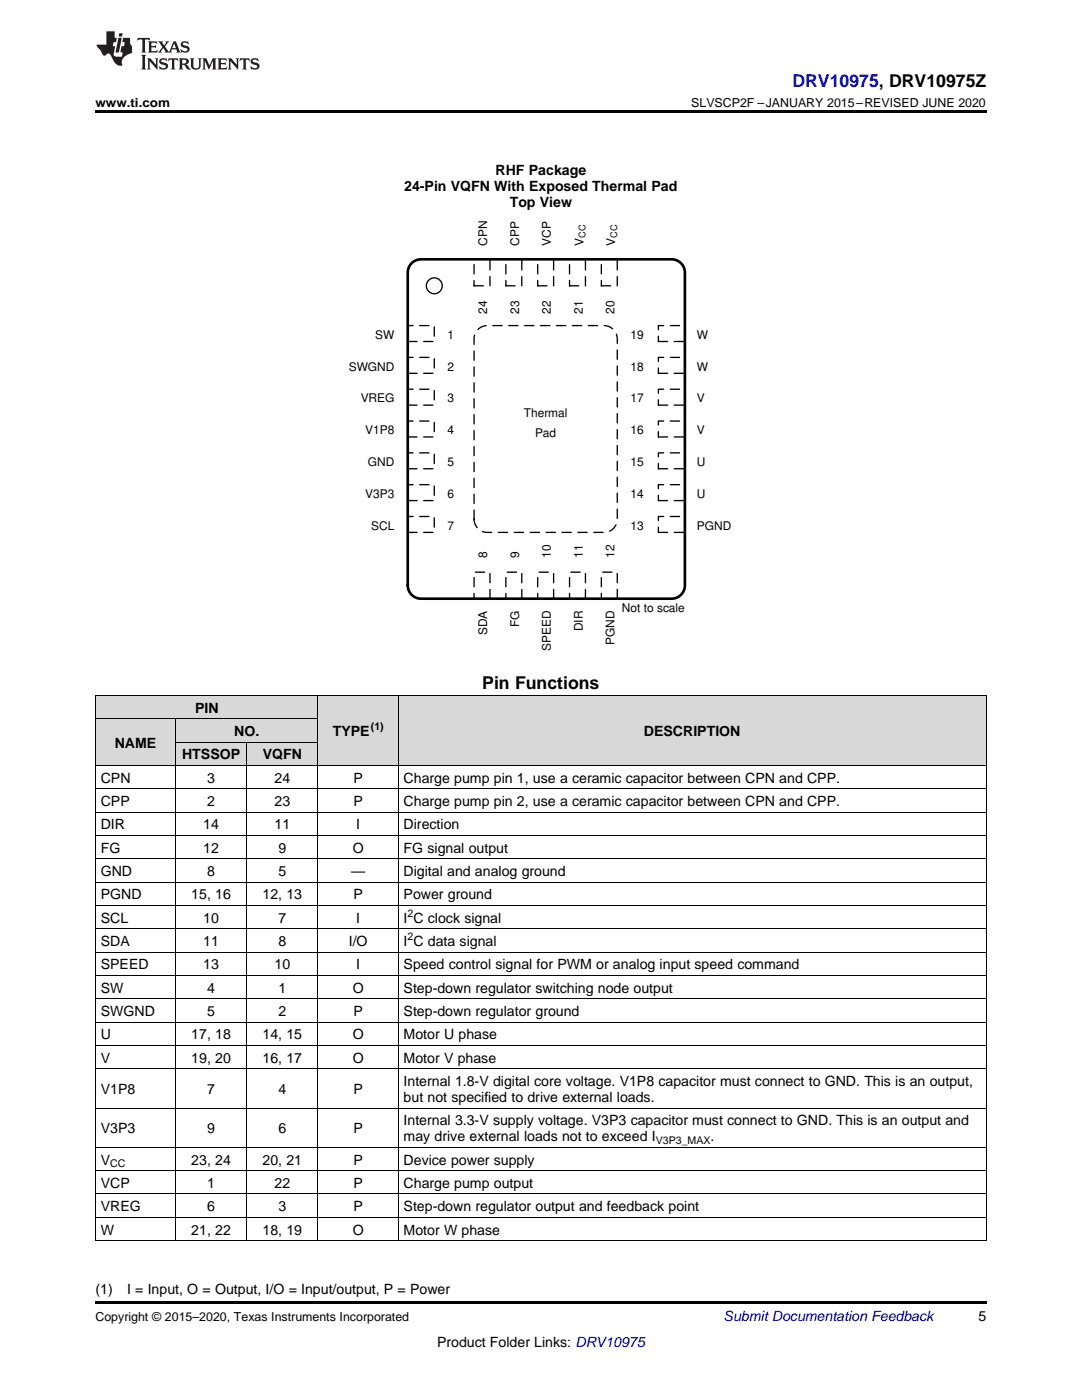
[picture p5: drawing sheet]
<svg xmlns="http://www.w3.org/2000/svg" width="216mm" height="279mm" viewBox="0 0 216 279" stroke-linecap="round" stroke-linejoin="round" font-family="sans-serif">
<g fill="#d8d8d8">
<path d="M63.5 138.9h16v13.9h-16z"/>
<path d="M79.5 138.9h117.3v13.9h-117.3z"/>
<path d="M19 143.5h16v9.3h-16z"/>
<path d="M35 148.2h14.2v4.6h-14.2z"/>
<path d="M49.2 148.2h14.3v4.6h-14.3z"/>
<path d="M35 143.5h14.2v4.7h-14.2z"/>
<path d="M49.2 143.5h14.3v4.7h-14.3z"/>
<path d="M19 138.9h16v4.6h-16z"/>
<path d="M35 138.9h14.2v4.6h-14.2z"/>
<path d="M49.2 138.9h14.3v4.6h-14.3z"/>
</g>
<path d="M19 259.7h177.8v.5h-177.8z" fill="#000"/>
<g fill="none" stroke="#000" stroke-width=".2">
<path d="M19 138.8h177.8M19.1 138.9v108.7M63.4 138.9v108.7M79.4 138.9v108.7M196.8 138.9v108.7M19 157.4h177.8M19 152.8h177.8M19 143.5h44.5M35 143.5v104.1M35 148.1h28.5M49.2 148.2v99.4M19 176.1h177.8"/>
<path d="M19 171.4h177.8M19 166.7h177.8M19 162.1h177.8M19 199.3h177.8M19 194.7h177.8M19 190h177.8M19 185.4h177.8M19 180.7h177.8M19 213.3h177.8M19 208.7h177.8M19 204h177.8M19 238.3h177.8"/>
<path d="M19 233.6h177.8M19 229h177.8M19 221.1h177.8M19 247.6h177.8M19 242.9h177.8"/>
</g>
<path d="M94.6 103.6a2.65 2.65 0 0 0 2.6 2.7h23.3a2.65 2.65 0 0 0 2.7-2.7v-36a2.65 2.65 0 0 0-2.7-2.6h-23.3a2.65 2.65 0 0 0-2.6 2.6v36" fill="none" stroke="#000" stroke-width=".26" stroke-dasharray="1.9 1.3"/>
<path d="M81.4 65h5.3v3.2h-5.3z" fill-rule="evenodd" fill="#fff"/>
<path d="M81.4 65h5.3v3.2h-5.3z" fill="none" stroke="#000" stroke-width=".26" stroke-dasharray="1.9 1.3"/>
<path d="M81.4 71.3h5.3v3.2h-5.3z" fill-rule="evenodd" fill="#fff"/>
<path d="M81.4 71.3h5.3v3.2h-5.3z" fill="none" stroke="#000" stroke-width=".26" stroke-dasharray="1.9 1.3"/>
<path d="M81.4 77.7h5.3v3.2h-5.3z" fill-rule="evenodd" fill="#fff"/>
<path d="M81.4 77.7h5.3v3.2h-5.3z" fill="none" stroke="#000" stroke-width=".26" stroke-dasharray="1.9 1.3"/>
<path d="M81.4 84h5.3v3.2h-5.3z" fill-rule="evenodd" fill="#fff"/>
<path d="M81.4 84h5.3v3.2h-5.3z" fill="none" stroke="#000" stroke-width=".26" stroke-dasharray="1.9 1.3"/>
<path d="M81.4 90.4h5.3v3.2h-5.3z" fill-rule="evenodd" fill="#fff"/>
<path d="M81.4 90.4h5.3v3.2h-5.3z" fill="none" stroke="#000" stroke-width=".26" stroke-dasharray="1.9 1.3"/>
<path d="M81.4 96.7h5.3v3.2h-5.3z" fill-rule="evenodd" fill="#fff"/>
<path d="M81.4 96.7h5.3v3.2h-5.3z" fill="none" stroke="#000" stroke-width=".26" stroke-dasharray="1.9 1.3"/>
<path d="M81.4 103.1h5.3v3.2h-5.3z" fill-rule="evenodd" fill="#fff"/>
<path d="M81.4 103.1h5.3v3.2h-5.3z" fill="none" stroke="#000" stroke-width=".26" stroke-dasharray="1.9 1.3"/>
<path d="M94.6 114.2h3.2v5.3h-3.2z" fill-rule="evenodd" fill="#fff"/>
<path d="M94.6 114.2h3.2v5.3h-3.2z" fill="none" stroke="#000" stroke-width=".26" stroke-dasharray="1.9 1.3"/>
<path d="M100.9 114.2h3.2v5.3h-3.2z" fill-rule="evenodd" fill="#fff"/>
<path d="M100.9 114.2h3.2v5.3h-3.2z" fill="none" stroke="#000" stroke-width=".26" stroke-dasharray="1.9 1.3"/>
<path d="M107.3 114.2h3.2v5.3h-3.2z" fill-rule="evenodd" fill="#fff"/>
<path d="M107.3 114.2h3.2v5.3h-3.2z" fill="none" stroke="#000" stroke-width=".26" stroke-dasharray="1.9 1.3"/>
<path d="M113.6 114.2h3.2v5.3h-3.2z" fill-rule="evenodd" fill="#fff"/>
<path d="M113.6 114.2h3.2v5.3h-3.2z" fill="none" stroke="#000" stroke-width=".26" stroke-dasharray="1.9 1.3"/>
<path d="M120 114.2h3.2v5.3h-3.2z" fill-rule="evenodd" fill="#fff"/>
<path d="M120 114.2h3.2v5.3h-3.2z" fill="none" stroke="#000" stroke-width=".26" stroke-dasharray="1.9 1.3"/>
<path d="M131.4 103.1h5.3v3.2h-5.3z" fill-rule="evenodd" fill="#fff"/>
<path d="M131.4 103.1h5.3v3.2h-5.3z" fill="none" stroke="#000" stroke-width=".26" stroke-dasharray="1.9 1.3"/>
<path d="M131.4 96.7h5.3v3.2h-5.3z" fill-rule="evenodd" fill="#fff"/>
<path d="M131.4 96.7h5.3v3.2h-5.3z" fill="none" stroke="#000" stroke-width=".26" stroke-dasharray="1.9 1.3"/>
<path d="M131.4 90.4h5.3v3.2h-5.3z" fill-rule="evenodd" fill="#fff"/>
<path d="M131.4 90.4h5.3v3.2h-5.3z" fill="none" stroke="#000" stroke-width=".26" stroke-dasharray="1.9 1.3"/>
<path d="M131.4 84h5.3v3.2h-5.3z" fill-rule="evenodd" fill="#fff"/>
<path d="M131.4 84h5.3v3.2h-5.3z" fill="none" stroke="#000" stroke-width=".26" stroke-dasharray="1.9 1.3"/>
<path d="M131.4 77.7h5.3v3.2h-5.3z" fill-rule="evenodd" fill="#fff"/>
<path d="M131.4 77.7h5.3v3.2h-5.3z" fill="none" stroke="#000" stroke-width=".26" stroke-dasharray="1.9 1.3"/>
<path d="M131.4 71.3h5.3v3.2h-5.3z" fill-rule="evenodd" fill="#fff"/>
<path d="M131.4 71.3h5.3v3.2h-5.3z" fill="none" stroke="#000" stroke-width=".26" stroke-dasharray="1.9 1.3"/>
<path d="M131.4 65h5.3v3.2h-5.3z" fill-rule="evenodd" fill="#fff"/>
<path d="M131.4 65h5.3v3.2h-5.3z" fill="none" stroke="#000" stroke-width=".26" stroke-dasharray="1.9 1.3"/>
<path d="M120 51.7h3.2v5.3h-3.2z" fill-rule="evenodd" fill="#fff"/>
<path d="M120 51.7h3.2v5.3h-3.2z" fill="none" stroke="#000" stroke-width=".26" stroke-dasharray="1.9 1.3"/>
<path d="M113.6 51.7h3.2v5.3h-3.2z" fill-rule="evenodd" fill="#fff"/>
<path d="M113.6 51.7h3.2v5.3h-3.2z" fill="none" stroke="#000" stroke-width=".26" stroke-dasharray="1.9 1.3"/>
<path d="M107.3 51.7h3.2v5.3h-3.2z" fill-rule="evenodd" fill="#fff"/>
<path d="M107.3 51.7h3.2v5.3h-3.2z" fill="none" stroke="#000" stroke-width=".26" stroke-dasharray="1.9 1.3"/>
<path d="M100.9 51.7h3.2v5.3h-3.2z" fill-rule="evenodd" fill="#fff"/>
<path d="M100.9 51.7h3.2v5.3h-3.2z" fill="none" stroke="#000" stroke-width=".26" stroke-dasharray="1.9 1.3"/>
<path d="M94.6 51.7h3.2v5.3h-3.2z" fill-rule="evenodd" fill="#fff"/>
<path d="M94.6 51.7h3.2v5.3h-3.2z" fill="none" stroke="#000" stroke-width=".26" stroke-dasharray="1.9 1.3"/>
<circle cx="86.7" cy="57" r="1.59" fill="none" stroke="#000" stroke-width=".26"/>
<path d="M81.9 52.7a2.64 2.64 0 0 1 2.1-1h50a2.65 2.65 0 0 1 2.7 2.7v62.4a2.65 2.65 0 0 1-2.7 2.7h-50a2.65 2.65 0 0 1-2.6-2.7v-62.4v-.6z" fill="none" stroke="#000" stroke-width=".53"/>
<path d="M19 22h177.8v.5h-177.8z" fill="#000"/>
<g fill="#231f20">
<path d="M27.5 7.6l-.1 .5 .4-.2h.6v.1v2.1l-.2 .4h1l-.3-.4v-2.1l.1-.1h.5l.5 .2-.2-.5zM29.5 8.3l.2 .3v1.5l-.2 .4h1.8l.2-.6a1.04 1.04 0 0 1-1.3 .2v-.7h.6l.3 .2v-.6l-.3 .2h-.6v-.6l.8-.1 .4 .3-.2-.5zM31.5 8.3l.9 1.1-.9 1.1h.8l-.2-.2 .5-.7 .4 .7-.2 .2h1.5l-.1-.2 .1-.4h.9l.1 .4-.2 .2h1l-.3-.3-.7-1.9h-.5l-.9 2-.8-1 .9-1h-.8l.1 .3-.3 .5-.4-.6 .2-.2zM34.7 8.6l.4 1h-.7zM36.3 8.4a.63 .63 0 0 0-.2 .7 .63 .63 0 0 0 .6 .4l.6 .2 .1 .2a.75 .75 0 0 1-.7 .4 .75 .75 0 0 1-.6-.5l.1 .7 .1-.1a1.11 1.11 0 0 0 1.5-.6 1.13 1.13 0 0 0-1.2-.8l-.1-.4a1.04 1.04 0 0 1 1.2 .2l-.2-.5-.1 .1-.5-.2zM28.2 10.9l.2 .4v2.2l-.2 .4h1l-.3-.4v-2.2l.3-.4zM29.3 11.6l.3 .4v1.5l-.3 .4h.8l-.2-.4v-1.3l1.5 1.7v-1.9l.2-.4h-.7l.2 .4v.9l-1.1-1.3zM32 11.8a.62 .62 0 0 0-.2 .7 .62 .62 0 0 0 .6 .4l.6 .1 .1 .3a.76 .76 0 0 1-.7 .3 .76 .76 0 0 1-.6-.4l.1 .7 .1-.1a1.11 1.11 0 0 0 1.5-.6 1.13 1.13 0 0 0-1.2-.8l-.1-.4a1.04 1.04 0 0 1 1.2 .2l-.2-.6-.1 .1-.5-.1zM33.7 11.6l-.2 .6a.61 .61 0 0 1 .8-.3v1.6l-.2 .4h.9l-.2-.4v-1.6a.63 .63 0 0 1 .8 .3l-.2-.6zM35.6 11.6l.3 .4v1.5l-.3 .4h1l-.2-.2v-.8l.5 .2a.76 .76 0 0 0 1.2 .7l-1-1a.58 .58 0 0 0 .6-.5 .58 .58 0 0 0-.5-.6zM36.4 11.9h.1a.45 .45 0 0 1 .5 .1 .45 .45 0 0 1 .1 .5l-.7 .2zM37.9 11.6l.2 .2a2.17 2.17 0 0 0 .3 1.9 .99 .99 0 0 0 1.6-.6v-1.1l.2-.4h-.7l.2 .2a1.92 1.92 0 0 1-.2 1.8 .6 .6 0 0 1-.9-.5v-1.1l.2-.4zM40.4 11.6l.2 .4v1.5l-.2 .4h.7l-.2-.4v-1.4l.8 1.8 .8-1.8v1.4l-.2 .4h.9l-.2-.4v-1.5l.2-.4h-.8l-.6 1.5-.6-1.5zM43.4 11.6l.2 .4v1.5l-.2 .4h1.8l.2-.6a1.04 1.04 0 0 1-1.3 .1v-.6h.5l.4 .2v-.6l-.4 .2h-.5v-.7h.8l.3 .3-.1-.6zM45.5 11.6l.2 .4v1.5l-.2 .4h.7l-.2-.4v-1.3l1.5 1.7v-1.9l.2-.4h-.7l.2 .4v.9l-1.1-1.3zM47.9 11.6l-.1 .6a.61 .61 0 0 1 .8-.3v1.6l-.3 .4h1l-.3-.4 .1-1.6a.63 .63 0 0 1 .7 .3l-.1-.6zM50.2 11.8a.62 .62 0 0 0-.2 .7 .62 .62 0 0 0 .6 .4l.6 .1 .2 .3a.76 .76 0 0 1-.8 .3 .76 .76 0 0 1-.6-.4l.1 .7 .2-.1a1.11 1.11 0 0 0 1.5-.6 1.13 1.13 0 0 0-1.3-.8l-.1-.4a1.04 1.04 0 0 1 1.2 .2l-.1-.6-.2 .1-.5-.1z"/>
<path d="M21.2 6.3v2.6h-1.9l.1 .4 .7 .9a.91 .91 0 0 0 1 .8 .56 .56 0 0 1 .5-.3 .56 .56 0 0 1 .5 .3l.4 .8a1.53 1.53 0 0 0 1.9 1.2 1.54 1.54 0 0 1 1-2.1l.9-.3v-1.4a1.52 1.52 0 0 1-.3-1.6h-1.4l-.2 .8h.5l-.2 .8h-.4l-.2 1v.2l.4 .1-.2 .8a1.93 1.93 0 0 1-1.6-.3l.3-1.8h-.5l.2-.8h.4l.2-.8h-.4v-1.3zM23.6 7.6l-.6 2.9h.7l.6-2.9zM23.8 6.6l-.1 .7h.6l.2-.7z"/>
</g>
<text font-size="3.5" fill="#00f" x="158.1" y="17.3">DRV10975, DRV10975Z</text>
<text font-size="3.5" x="96.2" y="137.6">Pin Functions</text>
<g font-size="2.8">
<text x="98.9" y="34.9">RHF Package</text>
<text x="80.6" y="38.1">24-Pin VQFN With Exposed Thermal Pad</text>
<text x="101.7" y="41.3">Top View</text>
<text x="38.9" y="142.2">PIN</text>
<text x="22.9" y="149.2">NAME</text>
<text x="46.7" y="146.9">NO.</text>
<text x="66.4" y="146.9">TYPE</text>
<text x="128.5" y="146.9">DESCRIPTION</text>
<text x="36.3" y="151.6">HTSSOP</text>
<text x="52.4" y="151.6">VQFN</text>
<text x="20.1" y="156.2">CPN</text>
<text x="20.1" y="160.9">CPP</text>
<text x="41.3" y="156.2">3</text>
<text x="41.3" y="160.9">2</text>
<text x="54.8" y="156.2">24</text>
<text x="54.8" y="160.9">23</text>
<text x="70.6" y="156.2">P</text>
<text x="70.6" y="160.9">P</text>
<text x="80.5" y="156.2">Charge pump pin 1, use a ceramic capacitor between CPN and CPP.</text>
<text x="80.5" y="160.9">Charge pump pin 2, use a ceramic capacitor between CPN and CPP.</text>
<text x="20.1" y="165.5">DIR</text>
<text x="40.6" y="165.5">14</text>
<text x="54.8" y="165.5">11</text>
<text x="71.1" y="165.5">I</text>
<text x="80.5" y="165.5">Direction</text>
<text x="20.1" y="170.2">FG</text>
<text x="40.6" y="170.2">12</text>
<text x="55.6" y="170.2">9</text>
<text x="70.4" y="170.2">O</text>
<text x="80.5" y="170.2">FG signal output</text>
<text x="20.1" y="174.8">GND</text>
<text x="20.1" y="179.5">PGND</text>
<text x="38.2" y="179.5">15, 16</text>
<text x="41.3" y="174.8">8</text>
<text x="52.4" y="179.5">12, 13</text>
<text x="55.6" y="174.8">5</text>
<text x="70.1" y="174.8">—</text>
<text x="70.6" y="179.5">P</text>
<text x="80.5" y="174.8">Digital and analog ground</text>
<text x="80.5" y="179.5">Power ground</text>
<text x="20.1" y="184.1">SCL</text>
<text x="40.6" y="184.1">10</text>
<text x="55.6" y="184.1">7</text>
<text x="71.1" y="184.1">I</text>
<text x="80.5" y="184.1">I C clock signal</text>
<text x="20.1" y="188.8">SDA</text>
<text x="40.6" y="188.8">11</text>
<text x="55.6" y="188.8">8</text>
<text x="69.6" y="188.8">I/O</text>
<text x="80.5" y="188.8">I C data signal</text>
<text x="20.1" y="193.5">SPEED</text>
<text x="40.6" y="193.5">13</text>
<text x="54.8" y="193.5">10</text>
<text x="71.1" y="193.5">I</text>
<text x="80.5" y="193.5">Speed control signal for PWM or analog input speed command</text>
<text x="20.1" y="198.1">SW</text>
<text x="20.1" y="202.8">SWGND</text>
<text x="41.3" y="198.1">4</text>
<text x="41.3" y="202.8">5</text>
<text x="55.6" y="198.1">1</text>
<text x="55.6" y="202.8">2</text>
<text x="70.4" y="198.1">O</text>
<text x="70.6" y="202.8">P</text>
<text x="80.5" y="198.1">Step-down regulator switching node output</text>
<text x="80.5" y="202.8">Step-down regulator ground</text>
<text x="20.1" y="207.4">U</text>
<text x="38.2" y="207.4">17, 18</text>
<text x="52.4" y="207.4">14, 15</text>
<text x="70.4" y="207.4">O</text>
<text x="80.5" y="207.4">Motor U phase</text>
<text x="20.1" y="212.1">V</text>
<text x="38.2" y="212.1">19, 20</text>
<text x="52.4" y="212.1">16, 17</text>
<text x="70.4" y="212.1">O</text>
<text x="80.5" y="212.1">Motor V phase</text>
<text x="20.1" y="218.3">V1P8</text>
<text x="41.3" y="218.3">7</text>
<text x="55.6" y="218.3">4</text>
<text x="70.6" y="218.3">P</text>
<text x="80.5" y="216.7">Internal 1.8-V digital core voltage. V1P8 capacitor must connect to GND. This is an output,</text>
<text x="80.5" y="219.9">but not specified to drive external loads.</text>
<text x="20.1" y="226.2">V3P3</text>
<text x="41.3" y="226.2">9</text>
<text x="55.6" y="226.2">6</text>
<text x="70.6" y="226.2">P</text>
<text x="80.5" y="224.6">Internal 3.3-V supply voltage. V3P3 capacitor must connect to GND. This is an output and</text>
<text x="80.5" y="227.8">may drive external loads not to exceed I</text>
<text x="141.8" y="227.8">.</text>
<text x="20.1" y="232.4">V</text>
<text x="38.2" y="232.4">23, 24</text>
<text x="52.4" y="232.4">20, 21</text>
<text x="70.6" y="232.4">P</text>
<text x="80.5" y="232.4">Device power supply</text>
<text x="20.1" y="237.1">VCP</text>
<text x="41.3" y="237.1">1</text>
<text x="54.8" y="237.1">22</text>
<text x="70.6" y="237.1">P</text>
<text x="80.5" y="237.1">Charge pump output</text>
<text x="20.1" y="241.7">VREG</text>
<text x="41.3" y="241.7">6</text>
<text x="55.6" y="241.7">3</text>
<text x="70.6" y="241.7">P</text>
<text x="80.5" y="241.7">Step-down regulator output and feedback point</text>
<text x="20.1" y="246.4">W</text>
<text x="38.2" y="246.4">21, 22</text>
<text x="52.4" y="246.4">18, 19</text>
<text x="70.4" y="246.4">O</text>
<text x="80.5" y="246.4">Motor W phase</text>
<text x="19" y="258.2">(1)</text>
<text x="25.4" y="258.2">I = Input, O = Output, I/O = Input/output, P = Power</text>
<text x="195.3" y="263.6">5</text>
<text x="87.2" y="268.9">Product Folder Links: DRV10975</text>
</g>
<text font-size="2.8" fill="#0000c8" x="144.4" y="263.6">Submit Documentation Feedback</text>
<g font-size="2.5">
<text x="19" y="21.4">www.ti.com</text>
<text x="137.9" y="21.4">SLVSCP2F –JANUARY 2015–REVISED JUNE 2020</text>
<text x="19" y="263.6">Copyright © 2015–2020, Texas Instruments Incorporated</text>
</g>
<g font-size="2.4">
<text x="97.2" y="49.1" transform="rotate(-90 97.2 49.1)">CPN</text>
<text x="103.6" y="49.1" transform="rotate(-90 103.6 49.1)">CPP</text>
<text x="109.9" y="49.1" transform="rotate(-90 109.9 49.1)">VCP</text>
<text x="116.4" y="49.1" transform="rotate(-90 116.4 49.1)">V</text>
<text x="122.8" y="49.1" transform="rotate(-90 122.8 49.1)">V</text>
<text x="97.2" y="62.6" transform="rotate(-90 97.2 62.6)">24</text>
<text x="103.6" y="62.6" transform="rotate(-90 103.6 62.6)">23</text>
<text x="109.9" y="62.6" transform="rotate(-90 109.9 62.6)">22</text>
<text x="116.3" y="62.6" transform="rotate(-90 116.3 62.6)">21</text>
<text x="122.6" y="62.6" transform="rotate(-90 122.6 62.6)">20</text>
<text x="74.9" y="67.6">SW</text>
<text x="89.3" y="67.6">1</text>
<text x="125.8" y="67.6">19</text>
<text x="139" y="67.6">W</text>
<text x="69.6" y="74">SWGND</text>
<text x="89.3" y="74">2</text>
<text x="125.8" y="74">18</text>
<text x="139" y="74">W</text>
<text x="72" y="80.3">VREG</text>
<text x="89.3" y="80.3">3</text>
<text x="104.5" y="83.2">Thermal</text>
<text x="125.8" y="80.3">17</text>
<text x="139" y="80.3">V</text>
<text x="72.9" y="86.7">V1P8</text>
<text x="89.3" y="86.7">4</text>
<text x="106.8" y="87.2">Pad</text>
<text x="125.8" y="86.7">16</text>
<text x="139" y="86.7">V</text>
<text x="73.4" y="93">GND</text>
<text x="89.3" y="93">5</text>
<text x="125.8" y="93">15</text>
<text x="139" y="93">U</text>
<text x="72.9" y="99.4">V3P3</text>
<text x="89.3" y="99.4">6</text>
<text x="125.8" y="99.4">14</text>
<text x="139" y="99.4">U</text>
<text x="74.1" y="105.7">SCL</text>
<text x="89.3" y="105.7">7</text>
<text x="125.8" y="105.7">13</text>
<text x="139" y="105.7">PGND</text>
<text x="97.2" y="111.3" transform="rotate(-90 97.2 111.3)">8</text>
<text x="103.6" y="111.3" transform="rotate(-90 103.6 111.3)">9</text>
<text x="109.9" y="111.3" transform="rotate(-90 109.9 111.3)">10</text>
<text x="116.3" y="111.3" transform="rotate(-90 116.3 111.3)">11</text>
<text x="122.6" y="111.3" transform="rotate(-90 122.6 111.3)">12</text>
<text x="103.6" y="125.2" transform="rotate(-90 103.6 125.2)">FG</text>
<text x="116.3" y="126" transform="rotate(-90 116.3 126)">DIR</text>
<text x="124.1" y="122.1">Not to scale</text>
<text x="97.2" y="126.8" transform="rotate(-90 97.2 126.8)">SDA</text>
<text x="109.9" y="129.9" transform="rotate(-90 109.9 129.9)">SPEED</text>
<text x="122.6" y="128.7" transform="rotate(-90 122.6 128.7)">PGND</text>
</g>
<g font-size="2.1">
<text x="74" y="145.8">(1)</text>
<text x="81.3" y="183">2</text>
<text x="81.3" y="187.7">2</text>
<text x="22" y="233">CC</text>
<text x="130.8" y="228.3">V3P3_MAX</text>
</g>
<g font-size="1.8">
<text x="116.8" y="47.5" transform="rotate(-90 116.8 47.5)">CC</text>
<text x="123.2" y="47.5" transform="rotate(-90 123.2 47.5)">CC</text>
</g>
</svg>
